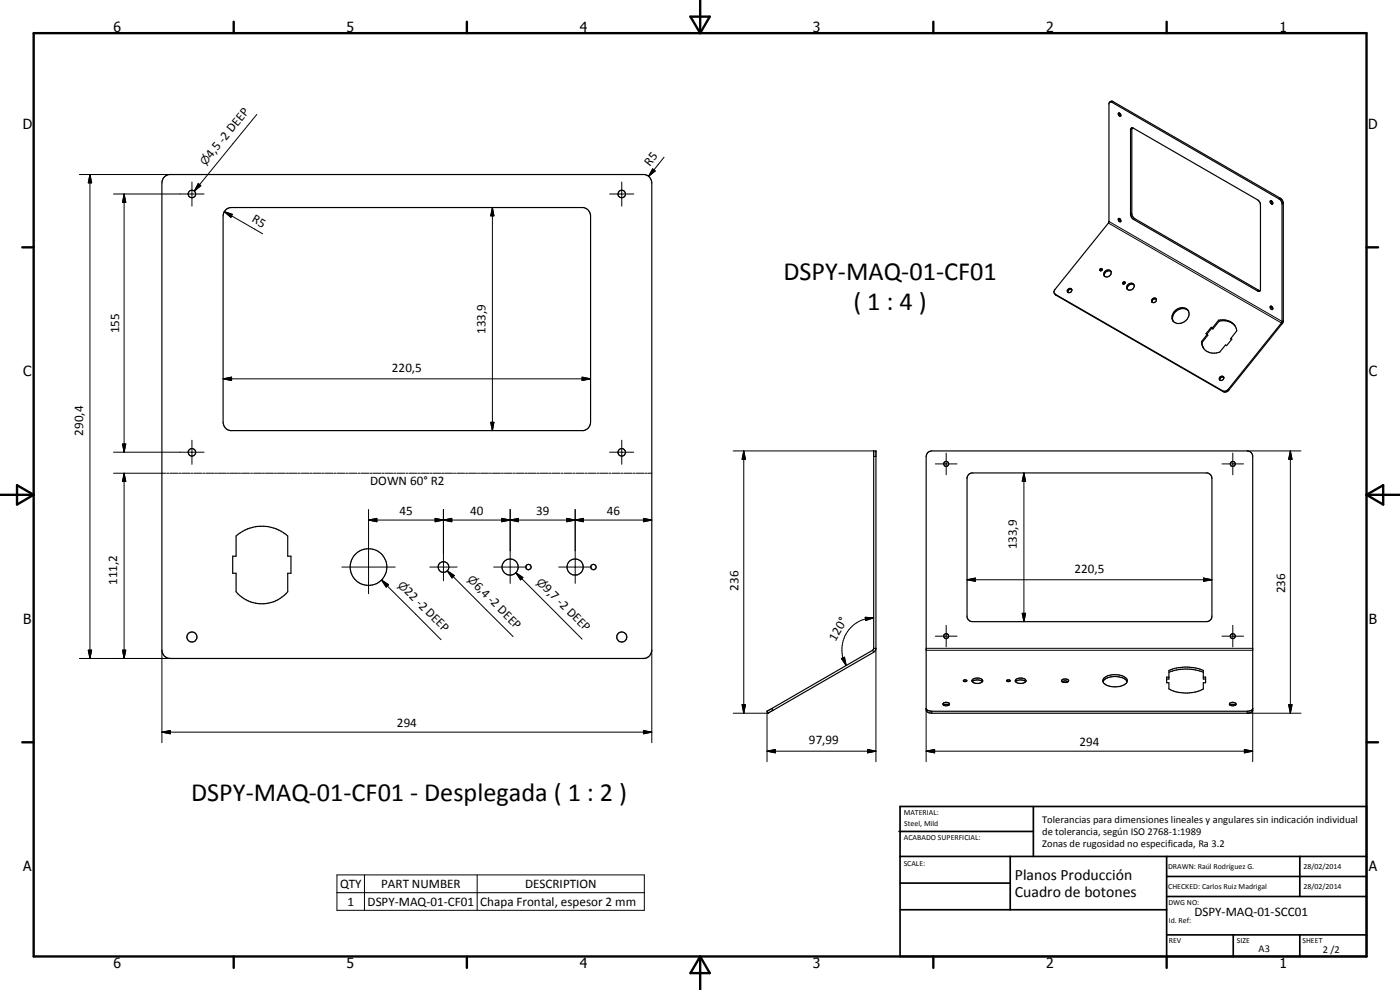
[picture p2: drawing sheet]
<svg xmlns="http://www.w3.org/2000/svg" width="420mm" height="297mm" viewBox="0 0 420 297" stroke-linecap="round" stroke-linejoin="round" font-family="sans-serif">
<g fill="none" stroke="#000" stroke-width=".35">
<path d="M333.1 30.6l.4-.2 .5 .1 50.2 29 .7 .6 .2 .9v35.6l-16.3 20.5a1.38 1.38 0 0 1-1.7 .4l-50.2-28.9-.4-.5M333.1 30.6l.6 .1 50.2 29 .8 1v36.1l-16.1 20-.8 .6h-.7l-50.4-29.1-.4-.4 .3-1 16.1-20.1 .1-35.8zM335.6 34a.51 .51 0 0 1 .7 .2 .51 .51 0 0 1-.2 .7l-.4-.3zM335.9 33.9l.5 .8M339.5 38.4l.7 .1 37.7 21.9 .4 .9v25.7l-.3 .4-.6-.1-37.7-21.9-.4-.9v-25.7zM339.8 38.4l-.1 25.9 .5 1 38 21.9M49.2 53.2l.5-.5 1-.3h142.8a2.57 2.57 0 0 1 2.1 2.5v140.2a2.52 2.52 0 0 1-2.5 2.5h-142a2.51 2.51 0 0 1-2.5-2.5v-140.2zM67.6 63.1l.5-.4 1-.4h106a2.57 2.57 0 0 1 2.1 2.5v61.9a2.57 2.57 0 0 1-2.1 2.5h-106a2.57 2.57 0 0 1-2.1-2.5v-61.9zM335.6 65.7a.51 .51 0 0 1 .7 .2 .51 .51 0 0 1-.2 .6l-.4-.2zM335.9 65.6l.5 .7M381.2 60.4a.51 .51 0 0 1 .7 .2 .51 .51 0 0 1-.2 .7l-.4-.5zM381.5 60.2l.5 .8"/>
<path d="M320.7 86.7a.63 .63 0 0 1 1 .3 .63 .63 0 0 1-.7 .8l-.5-.1-.2-.5zM321.7 86.9a.8 .8 0 0 0-.9 0 .8 .8 0 0 0-.3 .8M330.1 80.7l.4-.1 .2 .5-.6 .1zM330.8 80.9h-.4l-.2 .3M331.5 81.5a1 1 0 0 1 1.5-.5 1 1 0 0 1 .3 1.5 1.03 1.03 0 0 1-1.3 .7 1.03 1.03 0 0 1-.7-1.3zM333.4 81.5a1.27 1.27 0 0 0-1.4 0 1.27 1.27 0 0 0-.5 1.3M337 84.7l.6-.1 .1 .3-.3 .3h-.4zM337.7 84.8l-.4 .1-.2 .3M338.4 85.5a1.05 1.05 0 0 1 1.8-.2 1.05 1.05 0 0 1-.7 1.7 .92 .92 0 0 1-1.2-.3 .92 .92 0 0 1 .1-1.2zM340.3 85.5a1.28 1.28 0 0 0-1.4 0 1.28 1.28 0 0 0-.5 1.3M345.7 89.8a.68 .68 0 0 1 1-.4 .68 .68 0 0 1 .2 1.1l-.4 .2a.6 .6 0 0 1-.8-.1 .6 .6 0 0 1 0-.8zM347 89.8a.87 .87 0 0 0-1.2 .9"/>
<path d="M352.5 93.3a2.38 2.38 0 0 1 2.4-1 2.38 2.38 0 0 1 1.9 1.6 2.92 2.92 0 0 1-1.6 2.8 2.92 2.92 0 0 1-3.2-.4l-.3-.6 .1-1zM356.6 93.3a2.87 2.87 0 0 0-3.4-.1 2.87 2.87 0 0 0-1.1 3.2M363.5 98.2l.3 .2M363.5 98.2l.2 .3M363.5 98.2l-1.6 1.9 .4 .3M363.7 98.5l.3 .2M363.7 98.5l-1.5 1.8M363.8 98.4l.2 .3M365.7 96.1a4.2 4.2 0 0 1 5.5 3.2l-1.9 2.3M365.7 96.1l.2 .3M365.7 96.1l-1.9 2.3M365.9 96.4a4.6 4.6 0 0 1 4.7 1.4"/>
<path d="M365.9 96.4l-1.9 2.3M381.3 91.9a.54 .54 0 0 1 .6 .3 .54 .54 0 0 1-.2 .7l-.5-.6zM381.5 91.9l.5 .7M360.6 102.5l.2 .2M360.8 102.7l.5 1.9M362.3 100.4l.2 .2-1.7 2.1M362.3 100.4l-1.7 2.1M367.3 113.2a.73 .73 0 0 0-1.1-.2 .73 .73 0 0 0-.1 1M367.3 113.2a.81 .81 0 0 1-.4 .8 .81 .81 0 0 1-.8 0M367.3 113.2a.85 .85 0 0 0-1.2 .8M369.3 101.6l.3 .3M369.3 101.6l.4 .2-1.6 1.9-.3-.2-1.8 2.2a3.7 3.7 0 0 1-5.4-3.2"/>
<path d="M262.2 135.3h.7l-.1 59.8-.6 .6-31.7 18.3-.3-.6 .3-.2 31.4-18.1 .3-.4zM278.3 135.9l.5-.4 .8-.2h94.7a1.68 1.68 0 0 1 1.7 1.4v76.6a1.84 1.84 0 0 1-1.7 .7h-94.7l-1.3-.3-.4-.6v-76.2zM290.6 142.5l1-.6h70.8a1.7 1.7 0 0 1 1.3 1.7v41.3a1.65 1.65 0 0 1-1.7 1.6h-70.1a1.7 1.7 0 0 1-1.7-1.3v-41.9zM70.9 160.8a11.7 11.7 0 0 1 15.4 0v6.1h1v5.1h-1v5.5a10.1 10.1 0 0 1-15.4 0v-5.5h-1.1v-5.1h1.1zM230.2 213.4h.1M277.9 212.6a1.71 1.71 0 0 0 1.7 .8h94.7l1.3-.3 .4-.4M283 211.1a1.17 1.17 0 0 1 1.9 .2 1.2 1.2 0 0 1-1.9-.1zM283.2 211.5l.5-.2 1.1 .2M289.1 204.2l1-.1a.5 .5 0 0 1-.5 .4 .5 .5 0 0 1-.5-.3zM291.8 204.5a2.46 2.46 0 0 1 3 0M291.8 203.9a2.13 2.13 0 0 1 3.1 .3 1.98 1.98 0 0 1-3.2 0zM302.2 204.1l1 .1a.58 .58 0 0 1-.5 .3 .58 .58 0 0 1-.6-.3z"/>
<path d="M304.8 204.5a2.46 2.46 0 0 1 3 0M304.8 203.9a2.2 2.2 0 0 1 3.1 .3 1.93 1.93 0 0 1-3.2 0zM318.7 204.5l.8-.2 1 .2M318.8 203.9l.2-.1a1.11 1.11 0 0 1 1.7 .6l-.5 .3h-1.1l-.5-.3zM331 204.5a4.8 4.8 0 0 1 5.5-1.3l1.3 .7 .5 .6M331.3 203.5a5.6 5.6 0 0 1 6.8 .2 1.41 1.41 0 0 1-1.1 2 5.4 5.4 0 0 1-6-1.1zM350.1 203.8h.7v-2.6a13.6 13.6 0 0 1 10.3 0v2.6h.7M350.8 201.7a14.1 14.1 0 0 1 10.3 0M350.8 203.2h-.7v1.7h.7v1.8a11.4 11.4 0 0 0 10.3 0v-1.8h.7v-1.7h-.7M369.1 211.5a.51 .51 0 0 1 0-.6 .51 .51 0 0 1 .6-.2h.5a.5 .5 0 0 1 .6 .2 .5 .5 0 0 1 0 .6M369.1 211.5l.6 .3 1.1-.3M369.1 211.5l.6-.2 1.1 .2"/>
<circle cx="57.6" cy="58.2" r="1.14"/>
<circle cx="186.6" cy="58.2" r="1.11"/>
<circle cx="57.6" cy="135.7" r="1.12"/>
<circle cx="186.6" cy="135.7" r="1.13"/>
<circle cx="284" cy="139.2" r=".76"/>
<circle cx="370" cy="139.2" r=".75"/>
<circle cx="110.6" cy="170.1" r="5.5"/>
<circle cx="133.1" cy="170.1" r="1.6"/>
<circle cx="153.1" cy="170.1" r="2.42"/>
<circle cx="158.6" cy="170.1" r=".8"/>
<circle cx="172.6" cy="170.1" r="2.42"/>
<circle cx="178.1" cy="170.1" r=".8"/>
<circle cx="57.6" cy="191.1" r="1.51"/>
<circle cx="186.6" cy="191.1" r="1.51"/>
<circle cx="284" cy="190.9" r=".74"/>
<circle cx="370" cy="190.9" r=".75"/>
</g>
<g fill="none" stroke="#000" stroke-width=".3">
<path d="M77.1 34.3l-18.8 23M334 30.5l-.3 .2M339.7 38.8l-.4 .2M23.8 52.4h27.3M27 52.4l.5 2.5h-1zM27 52.4v145.2M34.1 58.2h27.1M37.2 58.2l.5 2.5h-.9zM37.2 58.2v77.5M57.6 54.6v7.2M59.5 55.1l.8 .6-2 1.6zM183 58.2h7.2"/>
<path d="M186.6 54.6v7.2M195.9 50.7l.7 .6-2 1.6zM199.3 47.2l-4.7 5.7M384.2 59.5l-.3 .2M67.3 63.5l2.4 .8-.5 .9zM67.3 63.5l2.2 1.3M69.5 64.8h.1M69.5 64.8l9.3 5.3M147.8 62.3l.4 2.5h-.9zM147.8 62.3v66.9M332.6 66.9l52.2 30.3M332.8 66.5l52 29.9 .3-.1"/>
<path d="M339.7 64.1l-.4 .2M340.6 65.6l-.4 .2M385.1 61l-.3 .2M316.7 88.3l.2 .3M377.7 87.1l-.3 .2M67 113.7l2.5-.5v1zM67 113.7h110.2M174.7 113.2l2.5 .5-2.5 .5zM366.9 117.3l.2 .2M368.6 116.8l.2 .3M34.1 135.7h27.1M36.8 133.2h.9l-.5 2.5z"/>
<path d="M57.6 132.1v7.2M147.3 126.7h.9l-.4 2.5zM183 135.7h7.2M186.6 132.1v7.2M220 135.3h42.2M223.2 135.3l.5 2.5h-1zM223.2 135.3v78.7M262.2 136.9h.7M280.7 139.2h6.5M284 135.9v6.6M366.7 139.2h6.5M370 135.9v6.6"/>
<path d="M374.3 135.3h16.1M387.3 135.3l.5 2.5h-1.1zM387.3 135.3v78.7M34.1 142h15.7M37.2 142l.5 2.4h-.9zM37.2 142v55.6M50.1 142h.6M51 142h2.4M53.7 142h.6M54.6 142h2.4M57.3 142h.6M58.2 142h2.3"/>
<path d="M60.9 142h.6M61.8 142h2.3M64.4 142h.7M65.3 142h2.4M68 142h.6M68.9 142h2.4M71.6 142h.6M72.5 142h2.4M75.2 142h.6M76.1 142h2.4M78.8 142h.6M79.7 142h2.4"/>
<path d="M82.4 142h.6M83.3 142h2.3M85.9 142h.7M86.8 142h2.4M89.5 142h.6M90.5 142h2.3M93.1 142h.6M94 142h2.4M96.7 142h.6M97.6 142h2.4M100.3 142h.6M101.2 142h2.4"/>
<path d="M103.9 142h.6M104.8 142h2.3M107.5 142h.6M108.4 142h2.3M110.6 156l2.5-.5v1zM110.6 152.9v25.2M110.6 156h85M111 142h.7M111.9 142h2.4M114.6 142h.6M115.5 142h2.4M118.2 142h.6"/>
<path d="M119.1 142h2.4M121.8 142h.6M122.7 142h2.4M125.4 142h.6M126.3 142h2.4M129 142h.6M129.9 142h2.3M130.6 155.5l2.5 .5-2.5 .5zM130.6 155.5l5 1v-1l-5 1zM132.5 142h.7M133.1 156l2.5-.5v1zM133.1 152.9v21.3"/>
<path d="M133.4 142h2.4M136.1 142h.6M137.1 142h2.3M139.7 142h.6M140.6 142h2.4M143.3 142h.6M144.2 142h2.4M146.9 142h.6M147.8 142h2.4M150.5 142h.6M150.6 155.5l2.5 .5-2.5 .5zM151.4 142h2.3"/>
<path d="M153.1 156l2.5-.5v1zM153.1 152.9v22.1M154.1 142h.6M155 142h2.3M157.6 142h.7M158.5 142h2.4M161.2 142h.6M162.1 142h2.4M164.8 142h.6M165.7 142h2.4M168.4 142h.6M169.3 142h2.4"/>
<path d="M170.1 155.5l2.5 .5-2.5 .5zM172 142h.6M172.6 156l2.5-.5v1zM172.6 152.9v22.1M172.9 142h2.4M175.6 142h.6M176.5 142h2.3M179.1 142h.7M180 142h2.4M182.7 142h.6M183.7 142h2.3M186.3 142h.6"/>
<path d="M187.2 142h2.4M189.9 142h.6M190.8 142h2.4M193.1 155.5l2.5 .5-2.5 .5zM193.5 142h.6M194.4 142h1.2M307.3 141.9l.5 2.5h-1zM307.3 141.9v44.6M102.6 170.1h16M114.5 174l2.1 1.4-.7 .7zM114.5 174l17.9 17.9M129 170.1h8.2"/>
<path d="M134.2 171.3l2.1 1.4-.6 .7zM134.2 171.3l19.8 19.7M148.2 170.1h9.8M154.8 171.8l2.1 1.5-.7 .7zM154.8 171.8l19.9 20M167.7 170.1h9.8M290.2 173.9l2.5-.5v1zM290.2 173.9h73.5M361.2 173.4l2.5 .5-2.5 .5zM23.8 197.6h27.3M26.5 195.1h1l-.5 2.5zM36.8 195.1h.9l-.5 2.5z"/>
<path d="M48.6 195.1v27.7M195.6 195.1v27.7M252.5 197.6l.9-.4 .5 2.5zM259.7 185.2l2.5 .2-2.4 .8zM261.9 195.1l.3 .6M262.2 194.5h.7v34.1M262.2 185.4a9.2 9.2 0 0 0-6.4 2.4 9.6 9.6 0 0 0-2.8 9.6l.9 2.3M277.9 194.5h98.1M277.9 195.1h98.1M280.7 190.9h6.5M284 187.6v6.5M306.8 184h1l-.5 2.5z"/>
<path d="M366.7 190.9h6.5M370 187.6v6.5M48.6 219.7l2.5-.5v1zM48.6 219.7h147M193.1 219.2l2.5 .5-2.5 .5zM220 214h10.5M222.7 211.5h1l-.5 2.5zM230.2 213.4v15.2M231.7 212.6l.3 .5M277.9 212.6v16M279.6 213.4v.6M374.3 213.4v.6h16.1"/>
<path d="M376 212.6v16M386.7 211.5h1.1l-.5 2.5zM230.2 225.4l2.5-.5v1zM230.2 225.4h32.7M260.4 224.9l2.5 .5-2.5 .5zM277.9 225.4l2.6-.5v1zM277.9 225.4h98.1M373.5 224.9l2.5 .5-2.5 .5zM101.1 262.5h92.3v10.6h-92.3zM101.1 267.8h92.3M109.4 262.5v10.6M143.2 262.5v10.6"/>
</g>
<g fill="none" stroke="#000" stroke-width=".71">
<path d="M10.1 9.9h400v277.1h-400zM70.1 6.5v3.4M140.1 6.5v3.4M207.2 5h5.8l-2.9 4.9zM210.1 0v9.9M280.1 6.5v3.4M350.1 6.5v3.4M6.7 74.2h3.4M410.1 74.2h3.5M.1 148.5h10M5.1 145.6l5 2.9-5 2.9zM410.1 148.5h10"/>
<path d="M410.1 148.5l5-2.9v5.8zM6.7 222.7h3.4M410.1 222.7h3.5M70.1 287v3.4M140.1 287v3.4M210.1 287v10M210.1 287l2.9 5h-5.8zM280.1 287v3.4M350.1 287v3.4"/>
</g>
<g fill="none" stroke="#000" stroke-width=".51">
<path d="M269.8 249.5h40.3M270.1 242h140v45h-140zM270.1 257h140M303.2 257v16M310.1 242v15M350.1 257v30M390.1 257v12M270.1 265h33.1M270.1 273h80M350.1 269h60M350.1 263h60M350.1 280.5h60"/>
<path d="M370.1 280.5v6.5M390.1 280.5v6.5"/>
</g>
<g fill="#000">
<path d="M27 52.4l.5 2.5h-1zM59.5 55.1l.8 .6-2 1.6zM195.9 50.7l.7 .6-2 1.6zM37.2 58.2l.5 2.5h-.9zM67.3 63.5l2.4 .8-.5 .9zM147.8 62.3l.4 2.5h-.9zM67 113.7l2.5-.5v1zM174.7 113.2l2.5 .5-2.5 .5zM36.8 133.2h.9l-.5 2.5zM147.3 126.7h.9l-.4 2.5zM223.2 135.3l.5 2.5h-1zM387.3 135.3l.5 2.5h-1.1z"/>
<path d="M37.2 142l.5 2.4h-.9zM110.6 156l2.5-.5v1zM130.6 155.5l2.5 .5-2.5 .5zM133.1 156l2.5-.5v1zM150.6 155.5l2.5 .5-2.5 .5zM153.1 156l2.5-.5v1zM170.1 155.5l2.5 .5-2.5 .5zM172.6 156l2.5-.5v1zM193.1 155.5l2.5 .5-2.5 .5zM307.3 141.9l.5 2.5h-1zM114.5 174l2.1 1.4-.7 .7zM134.2 171.3l2.1 1.4-.6 .7z"/>
<path d="M154.8 171.8l2.1 1.5-.7 .7zM290.2 173.9l2.5-.5v1zM361.2 173.4l2.5 .5-2.5 .5zM26.5 195.1h1l-.5 2.5zM36.8 195.1h.9l-.5 2.5zM252.5 197.6l.9-.4 .5 2.5zM259.7 185.2l2.5 .2-2.4 .8zM306.8 184h1l-.5 2.5zM48.6 219.7l2.5-.5v1zM222.7 211.5h1l-.5 2.5zM386.7 211.5h1.1l-.5 2.5zM193.1 219.2l2.5 .5-2.5 .5z"/>
<path d="M230.2 225.4l2.5-.5v1zM260.4 224.9l2.5 .5-2.5 .5zM277.9 225.4l2.6-.5v1zM373.5 224.9l2.5 .5-2.5 .5z"/>
</g>
<g font-size="7.9">
<text x="235.1" y="84.2">DSPY-MAQ-01-CF01</text>
<text x="256.1" y="93.1">( 1 : 4 )</text>
<text x="57.4" y="240.3">DSPY-MAQ-01-CF01 - Desplegada ( 1 : 2 )</text>
</g>
<g font-size="4.7">
<text x="304.6" y="263.9">Planos Producción</text>
<text x="304.6" y="269.3">Cuadro de botones</text>
</g>
<g font-size="4.2">
<text x="34" y="9.6">6</text>
<text x="104" y="9.6">5</text>
<text x="174" y="9.6">4</text>
<text x="244" y="9.6">3</text>
<text x="314" y="9.6">2</text>
<text x="384" y="9.6">1</text>
<text x="6.8" y="38.7">D</text>
<text x="410.6" y="38.7">D</text>
<text x="7" y="112.9">C</text>
<text x="410.8" y="112.9">C</text>
<text x="7" y="187.1">B</text>
<text x="410.8" y="187.1">B</text>
<text x="7" y="261.4">A</text>
<text x="410.8" y="261.4">A</text>
<text x="34" y="290.4">6</text>
<text x="104" y="290.4">5</text>
<text x="174" y="290.4">4</text>
<text x="244" y="290.4">3</text>
<text x="314" y="290.4">2</text>
<text x="384" y="290.4">1</text>
</g>
<g font-size="3.9">
<text x="63.4" y="47.8" transform="rotate(-51 63.4 47.8)">4,5 -2 DEEP</text>
<text x="195" y="50" transform="rotate(-51 195 50)">R5</text>
<text x="75.4" y="66.4" transform="rotate(30 75.4 66.4)">R5</text>
<text x="35.7" y="100" transform="rotate(-90 35.7 100)">155</text>
<text x="145.7" y="100.2" transform="rotate(-90 145.7 100.2)">133,9</text>
<text x="117.6" y="111.6">220,5</text>
<text x="25" y="130.7" transform="rotate(-90 25 130.7)">290,4</text>
<text x="111.1" y="145.4">DOWN 60° R2</text>
<text x="119.9" y="154.5">45</text>
<text x="141.1" y="154.5">40</text>
<text x="160.9" y="154.5">39</text>
<text x="182.1" y="154.5">46</text>
<text x="305.2" y="164.8" transform="rotate(-90 305.2 164.8)">133,9</text>
<text x="322.5" y="171.9">220,5</text>
<text x="35.2" y="175.5" transform="rotate(-90 35.2 175.5)">111,2</text>
<text x="121.2" y="177.7" transform="rotate(45 121.2 177.7)">22 -2 DEEP</text>
<text x="142.1" y="176.1" transform="rotate(45 142.1 176.1)">6,4 -2 DEEP</text>
<text x="162.8" y="176.8" transform="rotate(45 162.8 176.8)">9,7 -2 DEEP</text>
<text x="221.6" y="177.2" transform="rotate(-90 221.6 177.2)">236</text>
<text x="385.7" y="178.1" transform="rotate(-90 385.7 178.1)">236</text>
<text x="250.8" y="192.5" transform="rotate(-60 250.8 192.5)">120°</text>
<text x="119.1" y="218.1">294</text>
<text x="242.8" y="223.3">97,99</text>
<text x="324" y="223.8">294</text>
<text x="102.1" y="266.4">QTY</text>
<text x="114.4" y="266.4">PART NUMBER</text>
<text x="157.6" y="266.4">DESCRIPTION</text>
<text x="104.3" y="271.8">1</text>
<text x="110.3" y="271.8">DSPY-MAQ-01-CF01</text>
<text x="144.1" y="271.8">Chapa Frontal, espesor 2 mm</text>
<text x="358.5" y="275">DSPY-MAQ-01-SCC01</text>
</g>
<g font-size="3.3">
<text x="61.7" y="49.9" transform="rotate(-51 61.7 49.9)">n</text>
<text x="119.2" y="175.7" transform="rotate(45 119.2 175.7)">n</text>
<text x="140.1" y="174.1" transform="rotate(45 140.1 174.1)">n</text>
<text x="160.9" y="174.8" transform="rotate(45 160.9 174.8)">n</text>
</g>
<g font-size="3.1">
<text x="312.7" y="246.8">Tolerancias para dimensiones lineales y angulares sin indicación individual</text>
<text x="312.7" y="250.4">de tolerancia, según ISO 2768-1:1989</text>
<text x="312.7" y="254">Zonas de rugosidad no especificada, Ra 3.2</text>
<text x="377.7" y="285.6">A3</text>
<text x="397" y="285.9">2 /2</text>
</g>
<g font-size="2.4">
<text x="271.2" y="244.4">MATERIAL:</text>
<text x="271.3" y="252">ACABADO SUPERFICIAL:</text>
<text x="271.4" y="247.9">Steel, Mild</text>
<text x="271.2" y="259.7">SCALE:</text>
<text x="350.6" y="260.8">DRAWN: Raúl Rodríguez G.</text>
<text x="391.2" y="260.6">28/02/2014</text>
<text x="350.6" y="266.9">CHECKED: Carlos Ruiz Madrigal</text>
<text x="391.2" y="266.7">28/02/2014</text>
<text x="350.6" y="271.4">DWG NO:</text>
<text x="350.8" y="276.9">Id. Ref:</text>
<text x="350.8" y="282.8">REV</text>
<text x="371.2" y="282.9">SIZE</text>
<text x="390.9" y="282.9">SHEET</text>
</g>
</svg>
